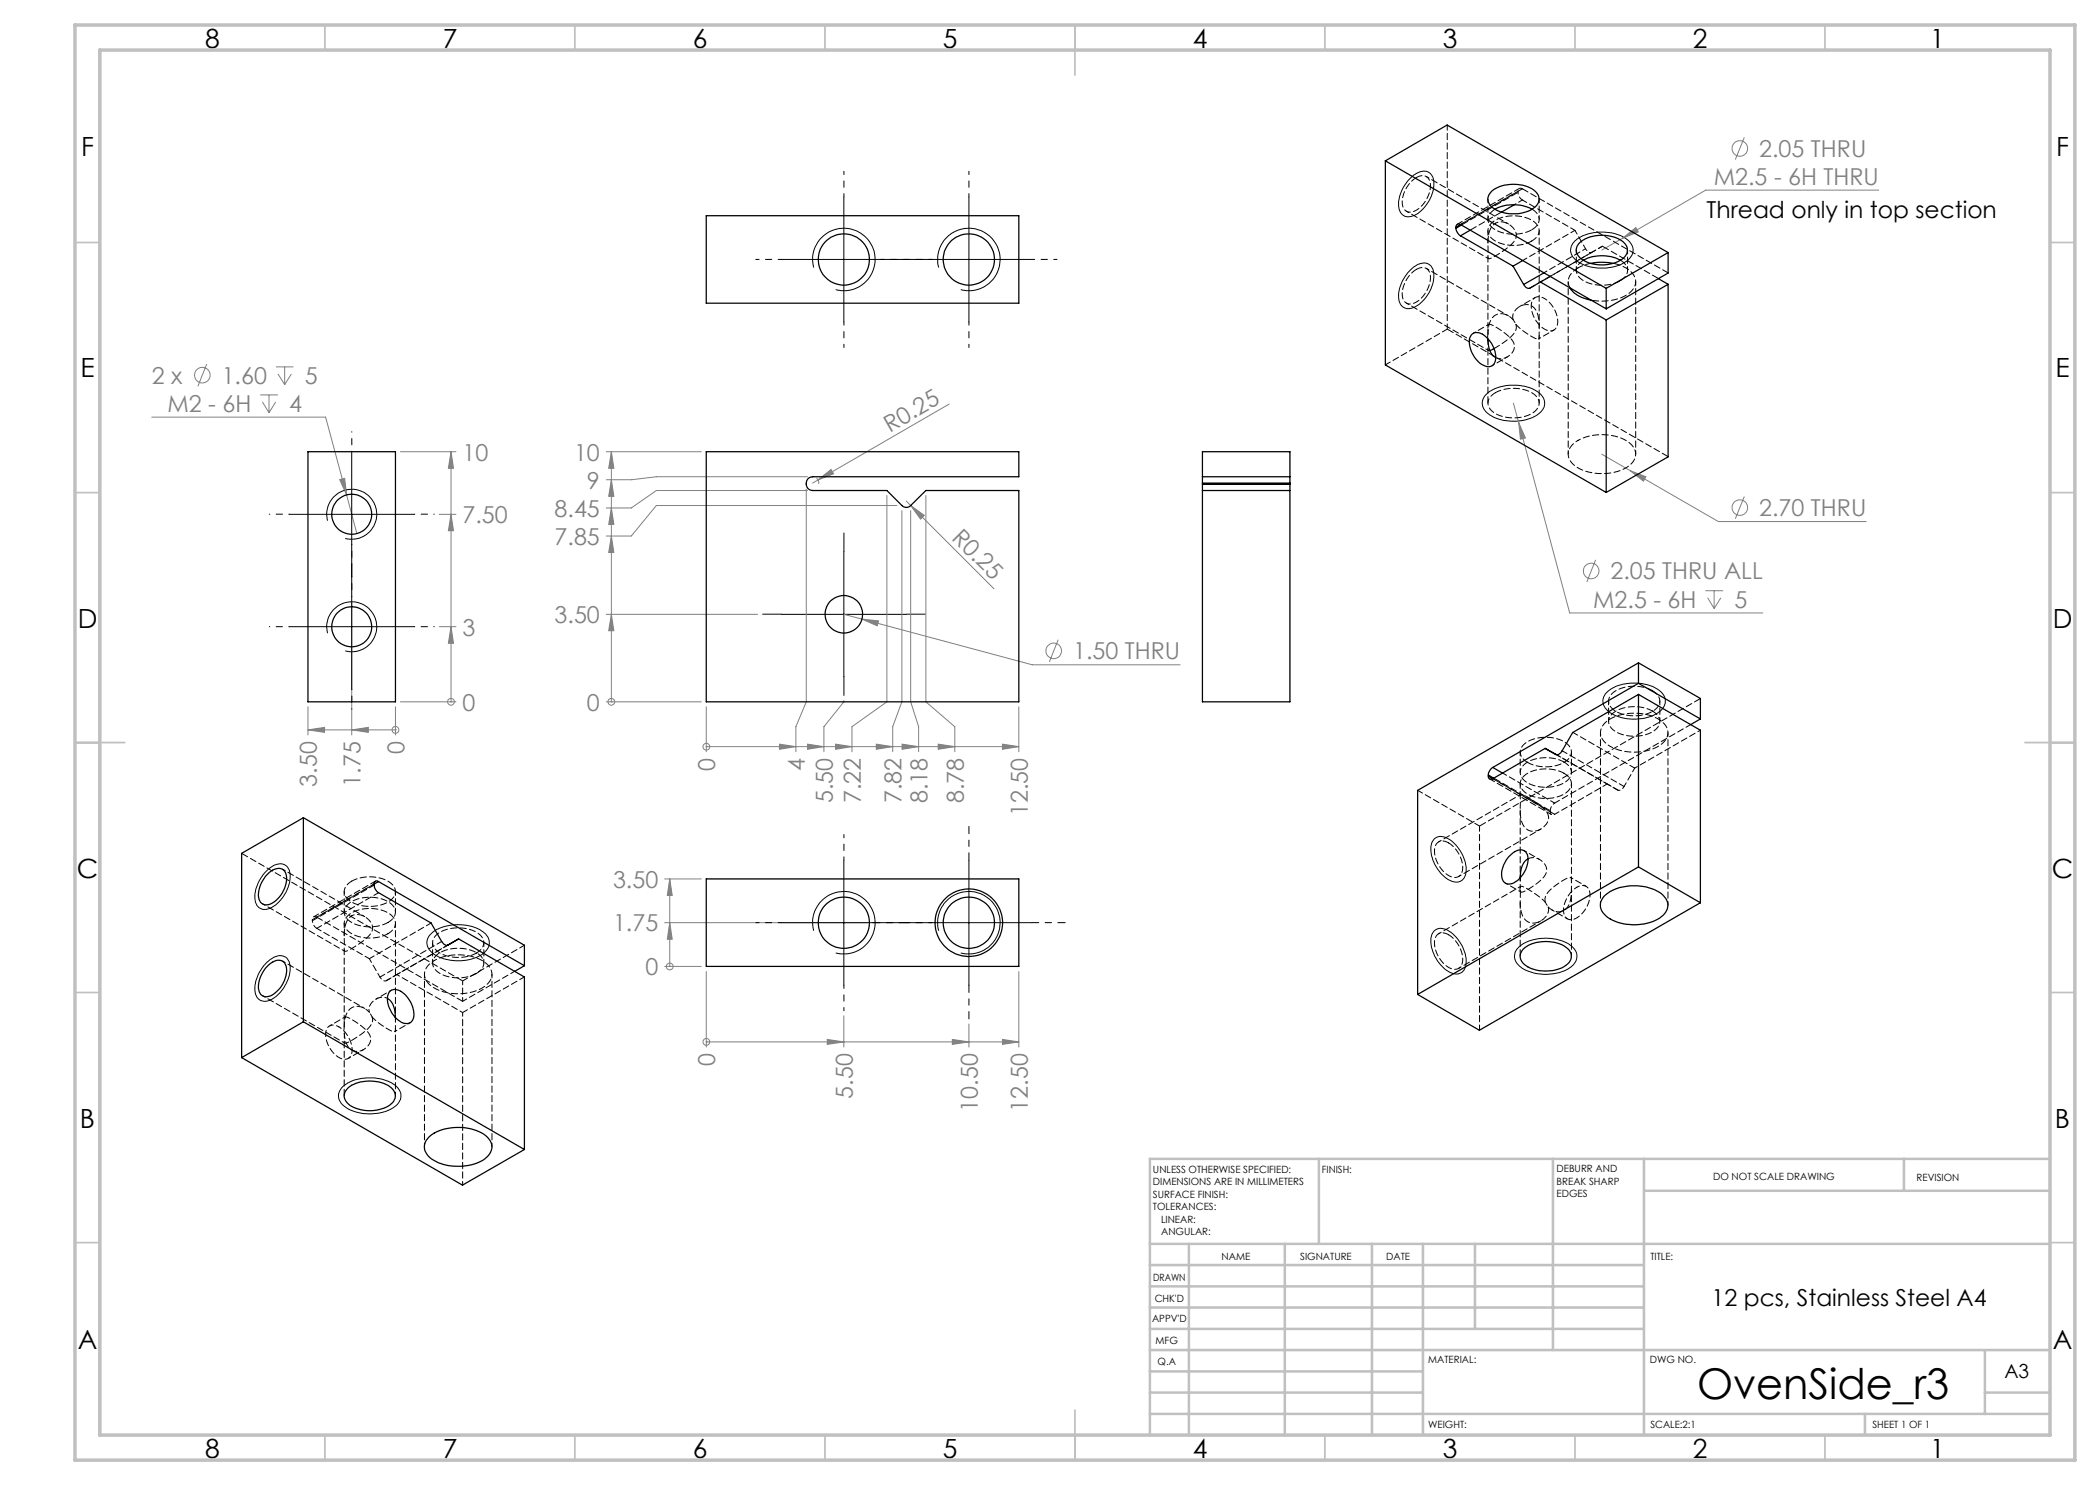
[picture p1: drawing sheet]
<svg xmlns="http://www.w3.org/2000/svg" width="420mm" height="297mm" viewBox="0 0 420 297" stroke-linecap="round" stroke-linejoin="round" font-family="sans-serif">
<g fill="none" stroke="#808080" stroke-width=".2">
<path d="M348.9 27.5l-1.8 4.4M375.7 38h-34.6l-16.5 9.6M324.6 47.6l2.6-2.1 .5 .9zM324.6 47.6l-4.2 2.4M41.3 72.8l-1.7 4.5M52 79h3.6M53.8 79v3.5M55.2 73.4h3.5M55.6 74.8l1.3 2.1M56.9 73.4v3.5M58.3 74.8l-1.4 2.1M30.3 83.4h34.8l4.2 15.6"/>
<path d="M52.5 80.4l1.3 2.1M55.1 80.4l-1.3 2.1M67.9 95.9l1-.2 .4 3.3zM69.3 99l2.1 7.7M80.1 90.3h11.1M90.2 90.3l.5 3.4h-1zM90.2 90.3v50.1M121.2 90.3h19.1M122.3 96l.5 3.3h-1.1zM122.3 90.3l.5 3.4h-1.1zM122.3 90.3v50.1M161.3 97.9v42.5l-2.1 4.9v5.1"/>
<path d="M161.5 98.1h-30.2l-5 3.5h-5.1M161.5 95.4h-30.2l-5 .6h-5.1M163.3 95.6a1.25 1.25 0 0 1 .5 1.2M163.6 96l-1.1 .6M163.6 96l2.6-2.1 .5 .9zM177.4 99.1v41.3l-7 4.9v5.1M185.2 99.1v41.3l5.8 4.9v5.1M189.8 80.8l-26.2 15.2M302.7 80.6l1 3.9M303.7 84.5l1.4 3.1-1 .2zM303.7 84.5l10.2 38.1h38.7M320.4 90.8l23.3 13.5h29.5"/>
<path d="M326.1 94.2l3.1 1.2-.5 .8zM348.9 99.3l-1.8 4.4M87.8 102.9h3.4M90.2 102.9l.5 3.2h-1zM122.3 101.6l.5 3.3h-1.1zM122.3 107.2l.5 3.3h-1.1zM179.4 101.1h-48.1l-5 6.1h-5.1M180.4 102.1v38.3l-1.9 4.9v5.1M181.3 100.2l17.5 17.6M182.1 101.1l2.8 2-.8 .7zM182.1 102.1v38.3l1.6 4.9v5.1M319.1 112l-1.7 4.4"/>
<path d="M341.1 118.1h3.5M341.5 119.6l1.3 2.1M342.8 118.1v3.6M344.2 119.6l-1.4 2.1M70.3 120.4v26.6M87.8 125.3h3.4M90.2 125.3l.5 3.4h-1zM121.2 122.9h30.3M122.3 122.9l.5 3.2h-1.1zM168.8 122.9l3.6 .9M172.4 123.8l3.3 .4-.3 1zM172.4 123.8l34 9.2h29.6"/>
<path d="M211.6 127.9l-1.7 4.5M61.6 146h17.5M61.6 141.4v5.6M61.6 146l3.3-.5v1zM70.3 146l3.4-.5v1zM79.1 146h.1M79.1 141.4v5.6M80.1 140.4h11.1M90.2 140.4h.1M121.2 140.4h19.1M122.3 140.4h.1M141.3 149.3h.1"/>
<path d="M141.3 141.4v9M141.3 149.3h62.5M155.9 148.8l3.3 .5-3.3 .6zM161.5 148.8l3.3 .5-3.3 .6zM167.1 148.8l3.3 .5-3.3 .6zM168.8 140.1v.3l-4 4.9v5.1M175.3 148.8l3.2 .5-3.2 .6zM180.4 148.8l3.3 .5-3.3 .6zM187.6 148.8l3.4 .5-3.4 .6zM200.5 148.8l3.3 .5-3.3 .6zM203.8 141.4v9M132.9 175.8h7.4"/>
<path d="M133.9 175.8l.5 3.3h-.9zM133.9 175.8v17.5M132.9 193.3h7.4M132.9 184.5h40.6M133.9 184.5l.5 3.4h-.9zM133.9 193.3h.1M141.3 194.3v15.1M203.8 194.3v15.1M141.3 208.4h.1M141.3 208.4h62.5M165.5 207.9l3.3 .5-3.3 .5zM168.8 203.2v6.2"/>
<path d="M190.5 207.9l3.3 .5-3.3 .5zM193.8 204.8v4.6M200.5 207.9l3.3 .5-3.3 .5z"/>
<circle cx="348" cy="29.7" r="1.55"/>
<circle cx="40.5" cy="75" r="1.55"/>
<circle cx="318.2" cy="114.2" r="1.56"/>
<circle cx="348" cy="101.5" r="1.55"/>
<circle cx="210.7" cy="130.2" r="1.55"/>
<circle cx="79.1" cy="146" r=".69"/>
<circle cx="90.2" cy="140.3" r=".68"/>
<circle cx="122.3" cy="140.3" r=".68"/>
<circle cx="141.3" cy="149.3" r=".68"/>
<circle cx="133.9" cy="193.3" r=".68"/>
<circle cx="141.3" cy="208.4" r=".69"/>
</g>
<g fill="none" stroke="#000" stroke-width=".2">
<path d="M168.8 39.4v25M193.8 39.4v25M282.4 35.3a2.87 2.87 0 0 1 3.6-.7 3.8 3.8 0 0 1 .4 4.2 6.9 6.9 0 0 1-4.1 4.5 2.04 2.04 0 0 1-2.6-2.4 7.8 7.8 0 0 1 2.7-5.6zM156.3 51.9h50M162.7 53.5a6.2 6.2 0 0 1 5.5-7.8 6.2 6.2 0 0 1 6.8 6.7 6.2 6.2 0 0 1-7.9 5.5M187.7 53.5a6.2 6.2 0 0 1 5.5-7.8 6.2 6.2 0 0 1 6.8 6.7 6.2 6.2 0 0 1-7.8 5.5M281.7 54.4a3.6 3.6 0 0 1 4-1.6 2.84 2.84 0 0 1 1 3.2 7.1 7.1 0 0 1-4.7 5.7 2.03 2.03 0 0 1-2.3-2.4 7.8 7.8 0 0 1 2-4.9zM314.9 48.2a9.1 9.1 0 0 1 10.9 0 2.51 2.51 0 0 1-.7 4.2 9.1 9.1 0 0 1-10.2-.7 2.36 2.36 0 0 1 0-3.5zM297.5 78.6a9.4 9.4 0 0 1 10.3 0 2.53 2.53 0 0 1-.3 4.3 9.2 9.2 0 0 1-10.2-.4 2.4 2.4 0 0 1 .2-3.9zM70.3 90.3v47.6M57.9 102.9h24.9M65.5 104.1a5 5 0 0 1 4.4-6.2 5 5 0 0 1 5.4 5.4 5 5 0 0 1-6.3 4.4"/>
<path d="M168.8 110.3v25.1M57.9 125.3h24.9M65.5 126.6a5 5 0 0 1 4.4-6.2 5 5 0 0 1 5.4 5.4 5 5 0 0 1-6.3 4.4M156.3 122.9h25M321.2 138.7a8.7 8.7 0 0 1 8.7-1.6 3.9 3.9 0 0 1 3.2 3 3.5 3.5 0 0 1-2.8 3.1 9.2 9.2 0 0 1-8.9-1.2 2.38 2.38 0 0 1-.2-3.3zM53.6 173.9a2.83 2.83 0 0 1 3.8-.6 4.8 4.8 0 0 1-.1 4.9 5.9 5.9 0 0 1-4.4 3.7 2.17 2.17 0 0 1-1.9-2.7 8 8 0 0 1 2.6-5.3zM168.8 172v25.1M193.8 172v25.1M286.8 167.8a2.67 2.67 0 0 1 3.6 .4 7.4 7.4 0 0 1 2.7 6.7 2.07 2.07 0 0 1-3.3 1.1 7.3 7.3 0 0 1-3.5-7.3zM53.2 192.6a3.4 3.4 0 0 1 3.9-1.2 3.5 3.5 0 0 1 .6 4 6.9 6.9 0 0 1-4.4 4.8 2.07 2.07 0 0 1-2.3-2.4 7.9 7.9 0 0 1 2.2-5.2zM85.9 187a8.3 8.3 0 0 1 7.4-1.9 5.4 5.4 0 0 1 4.4 2.6 2.79 2.79 0 0 1-1.7 3.4 9.3 9.3 0 0 1-9.6-.6 2.39 2.39 0 0 1-.5-3.5zM156.3 184.5h50"/>
<path d="M162.7 186.2a6.3 6.3 0 0 1 5.6-7.9 6.3 6.3 0 0 1 6.7 6.8 6.3 6.3 0 0 1-7.9 5.5M187.7 186.2a6.3 6.3 0 0 1 5.6-7.9 6.3 6.3 0 0 1 6.7 6.8 6.3 6.3 0 0 1-7.8 5.5M286.8 186.2a2.67 2.67 0 0 1 3.6 .4 7.4 7.4 0 0 1 2.7 6.7 2.11 2.11 0 0 1-3.5 .9 7.3 7.3 0 0 1-3.3-7.1zM303.7 189.4a9.1 9.1 0 0 1 10.7-.1 2.54 2.54 0 0 1-.6 4.4 9.3 9.3 0 0 1-10-.6 2.38 2.38 0 0 1-.1-3.7zM68.7 217.2a9.3 9.3 0 0 1 10.5 0 2.55 2.55 0 0 1-.5 4.3 9.3 9.3 0 0 1-10-.4 2.43 2.43 0 0 1 0-3.9z"/>
</g>
<path d="M168.8 110.3v-3.7M156.3 122.8h-3.8M168.8 135.3v3.8M181.3 122.8h3.7" fill="none" stroke="#000" stroke-width=".2" stroke-dasharray="15.2 1.3 1.3 1.3"/>
<g fill="none" stroke="#c0c0c0" stroke-width=".35">
<path d="M65 5v5M115 5v5M165 5v5M215 5v10M265 5v5M315 5v5M365 5v5M15 48.5h5M410 48.5h5M15 98.5h5M410 98.5h5M15 148.5h10"/>
<path d="M405 148.5h10M15 198.5h5M410 198.5h5M15 248.5h5M410 248.5h5M65 287v5M115 287v5M165 287v5M215 282v10M265 287v5M315 287v5M365 287v5"/>
</g>
<g fill="none" stroke="#c0c0c0" stroke-width=".5">
<path d="M263.8 231.8v17M310.6 231.8v38.2M328.8 231.8v55.2M328.8 238.2h81.2M380.8 231.8v6.4M410 231.8h-180v55.2M230 248.8h180M230 257.3h98.8M230 253h98.8M237.8 248.8v38.2M257 248.8v38.2M274.4 248.8v38.2"/>
<path d="M284.6 248.8v38.2M295 248.8v17M230 265.8h98.8M230 261.5h98.8M230 278.5h54.6M230 274.3h54.6M230 270h180M397 278.5h13M397 270v12.8M230 282.8h180M373 282.8v4.2"/>
</g>
<path d="M15 5h400v287h-400zM20 10h390v277h-390z" fill="none" stroke="#c0c0c0" stroke-width=".7"/>
<path d="M193.8 172v-6.7M181.3 184.5h-6.8M193.8 197v6.8M206.3 184.5h6.7" fill="none" stroke="#000" stroke-width=".2" stroke-dasharray="15.2 1.3 1.3 1.3" stroke-dashoffset="13.8"/>
<path d="M168.8 39.4v-5.1M193.8 39.4v-5.1M156.3 51.9h-5.1M181.3 51.9h-5.1M181.3 51.9h5.1M206.3 51.9h5.1M168.8 64.4v5.1M193.8 64.4v5.1M168.8 172v-5.1M156.3 184.5h-5.1M168.8 197v5.2M181.3 184.5h5.1" fill="none" stroke="#000" stroke-width=".2" stroke-dasharray="15.2 1.3 1.3 1.3" stroke-dashoffset="14.6"/>
<path d="M70.4 90.3v-4M57.9 102.8h-4M70.4 115.3v4M70.4 112.8v-4M82.9 102.8h4M57.9 125.3h-4M70.4 137.8v4M82.9 125.3h4" fill="none" stroke="#000" stroke-width=".2" stroke-dasharray="15.2 1.3 1.3 1.3" stroke-dashoffset="15.1"/>
<g fill="#808080">
<path d="M163.6 96l2.6-2.1 .5 .9z"/>
<path d="M182.1 101.1l2.8 2-.8 .7z"/>
<path d="M122.3 122.9l.5 3.2h-1.1zM122.3 101.6l.5 3.3h-1.1zM122.3 96l.5 3.3h-1.1zM122.3 90.3l.5 3.4h-1.1zM122.3 107.2l.5 3.3h-1.1zM133.9 184.5l.5 3.4h-.9zM133.9 175.8l.5 3.3h-.9zM90.2 125.3l.5 3.4h-1zM90.2 102.9l.5 3.2h-1zM90.2 90.3l.5 3.4h-1z"/>
<path d="M155.9 148.8l3.3 .5-3.3 .6zM161.5 148.8l3.3 .5-3.3 .6zM200.5 148.8l3.3 .5-3.3 .6zM167.1 148.8l3.3 .5-3.3 .6zM175.3 148.8l3.2 .5-3.2 .6zM180.4 148.8l3.3 .5-3.3 .6zM187.6 148.8l3.4 .5-3.4 .6zM165.5 207.9l3.3 .5-3.3 .5zM190.5 207.9l3.3 .5-3.3 .5zM200.5 207.9l3.3 .5-3.3 .5zM70.3 146l3.4-.5v1zM61.6 146l3.3-.5v1z"/>
<path d="M172.4 123.8l3 1.4 .3-1zM67.9 95.9l1.4 3.1-.4-3.3zM324.6 47.6l3.1-1.2-.5-.9zM326.1 94.2l2.6 2 .5-.8zM303.7 84.5l.4 3.3 1-.2z"/>
</g>
<g fill="none" stroke="#000" stroke-width=".25">
<path d="M277.1 32.2l12.3-7.2 44.2 25.5M277.1 32.2l44.1 25.5M277.1 32.2v40.8l44.1 25.5M298.4 38.2a7.6 7.6 0 0 1 8.6 0 2.04 2.04 0 0 1-.3 3.5 7.7 7.7 0 0 1-8.3-.3 1.98 1.98 0 0 1 0-3.2zM141.3 43.1h62.5v17.5h-62.5zM291.2 45.6a1.92 1.92 0 0 0 .9 1.6M291.2 45.4v.2M292.1 44.9a.55 .55 0 0 0-.6 0 .55 .55 0 0 0-.3 .5M292.1 44.9l29.1 16.9M292.1 47.2l10.5 6M292.1 44.9l-.9 .5M292.3 45l-1.1 .6"/>
<path d="M294 46l-1.9 1.2M299 41.9a7.9 7.9 0 0 1 7.4 0M302.6 53.2l2.1 3.7M302.9 41l-2.6 1.4M304.6 52.1l-2 1.1M308.1 56.4l-2.1 1.2a1.08 1.08 0 0 1-1.3-.7M308.1 56.4l13.1 7.6M308.8 54.6l-4.1 2.3M310.1 55.3l-2 1.1M313.9 57.5a6.1 6.1 0 0 0 4.4 2.6M316.1 48.4a7.3 7.3 0 0 1 8.8 .3 2.12 2.12 0 0 1-.9 3.4 7.4 7.4 0 0 1-8.2-.7 1.93 1.93 0 0 1 .3-3zM316.7 52.1a8 8 0 0 1 7.4 0"/>
<path d="M318.1 52.7a11.9 11.9 0 0 1 4.5 0M321.2 57.7v4.1M331.7 55.7l1.9 1.2M333.6 50.5l-12.4 7.2M333.6 50.5v4.1l-12.4 7.2M333.6 56.9v34.5l-12.4 7.1M333.6 56.9l-12.4 7.1M294.3 67a2.02 2.02 0 0 1 2.8 .3 5.1 5.1 0 0 1 1.8 5.2 1.63 1.63 0 0 1-2.6 .4 5.5 5.5 0 0 1-2.3-5.5zM297.5 67.7a5.5 5.5 0 0 0 1.2 3.5l.4 .3M298.8 69.7l-.8 .4M321.2 64v34.5M61.6 90.3h17.5v50.1h-17.5z"/>
<path d="M141.3 90.3h62.5v5.1h-41.3a1.38 1.38 0 0 0-1.2 1.3 1.38 1.38 0 0 0 1.2 1.4h14.9l3 3a1.2 1.2 0 0 0 1.7 0l3.1-3h18.6v42.3h-62.5zM240.5 95.4v1.2M240.5 96.9v1.2M240.5 95.4h17.5M240.5 98.1h17.5M240.5 98.1v42.3h17.5v-42.3M240.5 95.4v-5.1h17.5v5.1M240.5 96.6v.3M240.5 96.6h17.5M240.5 96.9h17.5M258 95.4v1.2M258 96.9v1.2"/>
<path d="M258 96.6v.3M327.7 138.9l-13.2 7.6-2.1 3.7a1.04 1.04 0 0 1-1.2 .7l-2.2-1.2-10.4 6M327.7 132.6v4.1M327.7 138.9v34.5M327.7 138.9l12.4 7.1v34.5M327.7 132.6l12.4 7.1v4.1M327.7 132.6l-44.2 25.5v40.8M327.7 136.7l-29.1 16.8M327.7 136.7l12.4 7.1M297.7 155.2a.55 .55 0 0 0 .2 .6 .55 .55 0 0 0 .7-.1M297.7 155v.2M297.7 155.2l.9 .5"/>
<path d="M297.7 155l1 .6M298.6 153.5a1.92 1.92 0 0 0-.9 1.5M298.6 153.5l1.9 1.1M340.1 143.8l-2 1.1M53.5 174.8a2.59 2.59 0 0 1 3.1-.9 3.4 3.4 0 0 1 .1 4.2 4.4 4.4 0 0 1-3.6 2.9 1.96 1.96 0 0 1-1.4-2.5 6.4 6.4 0 0 1 1.8-3.7zM60.7 163.5v40.9M60.7 163.5l44.2 25.6v4M60.7 163.5l-12.4 7.2v40.8M74.8 176.8a1.91 1.91 0 0 0 .9 1.7l10.5 6.1 2.1 3.7a1.16 1.16 0 0 0 1.3 .7l2.1-1.2M75.7 176.3a.54 .54 0 0 0-.6 0 .54 .54 0 0 0-.3 .5M75.7 176.3l29.2 16.8M75.7 176.3l-.9 .5"/>
<path d="M141.3 175.8h62.5v17.5h-62.5zM301.7 171.4a2.87 2.87 0 0 1 3-1.3 2.45 2.45 0 0 1 .7 3.1 5.2 5.2 0 0 1-3.2 3.6 1.53 1.53 0 0 1-1.9-1.8 5.9 5.9 0 0 1 1.4-3.6zM305.6 171.8a3.6 3.6 0 0 0-1.5 3.3l-.1 .5M320.9 179.2a9.7 9.7 0 0 1 11.7-.2 2.74 2.74 0 0 1-.7 4.6 10.1 10.1 0 0 1-10.6-.3 2.6 2.6 0 0 1-.4-4.1zM327.7 173.4l12.4 7.1M327.7 173.4l-44.2 25.5M53.2 193.5a2.85 2.85 0 0 1 3.4-1.2 2.89 2.89 0 0 1 .4 3.3 5.4 5.4 0 0 1-3.6 3.8 1.71 1.71 0 0 1-1.7-2.2 6.4 6.4 0 0 1 1.5-3.7zM77.5 199.7a3.6 3.6 0 0 1 1.6 3.4v.4M77.9 198.3a2.02 2.02 0 0 1 2.9 .4 5.2 5.2 0 0 1 1.8 5.2 1.63 1.63 0 0 1-2.6 .4 5.7 5.7 0 0 1-2.5-5.2zM91.7 187.8l13.2 7.6v34.5M91.7 187.8l-2.1 1.2M104.9 193.1l-2 1.2"/>
<path d="M304.8 189.6a7.6 7.6 0 0 1 8.6 0 2.04 2.04 0 0 1-.3 3.5 7.7 7.7 0 0 1-8.3-.2 1.98 1.98 0 0 1 0-3.3zM340.1 180.5l-44.2 25.6-12.4-7.2M48.3 211.5l44.2 25.5 12.4-7.1M60.7 204.4l-12.4 7.1M60.7 204.4l44.2 25.5M69.6 217.6a7.6 7.6 0 0 1 8.6 0 2.07 2.07 0 0 1-.3 3.4 7.4 7.4 0 0 1-8.5-.5 1.95 1.95 0 0 1 .2-2.9zM85.7 227.5a9.9 9.9 0 0 1 10.1-1.2 3.5 3.5 0 0 1 2.6 3.5 5 5 0 0 1-4.3 3.2 9.4 9.4 0 0 1-8.4-1.8 2.55 2.55 0 0 1 0-3.7z"/>
<circle cx="168.8" cy="51.9" r="5.1"/>
<circle cx="193.8" cy="51.9" r="5.1"/>
<circle cx="70.4" cy="102.8" r="4"/>
<circle cx="70.4" cy="125.3" r="4"/>
<circle cx="168.8" cy="122.8" r="3.8"/>
<circle cx="168.8" cy="184.6" r="5.1"/>
<circle cx="193.8" cy="184.6" r="6.7"/>
<circle cx="193.8" cy="184.6" r="5.1"/>
</g>
<g fill="none" stroke="#000" stroke-width=".2" stroke-dasharray="1.3 .6" stroke-dashoffset=".8">
<path d="M307 59.5l-3.1 1.8M318.4 50.5a1.1 1.1 0 0 1-1.3-.8M297.7 64.9l-3.1 1.8M298.4 73.2l3.1-1.8M307.7 67.8l3.1-1.8M315.6 88.1a10 10 0 0 1 10.6 .7 2.64 2.64 0 0 1-.4 4.4 10 10 0 0 1-11.1-.2 2.71 2.71 0 0 1 .5-4.7l.4-.2M322.1 149.3a10 10 0 0 0 10.5-.8 2.64 2.64 0 0 0-.4-4.3 10 10 0 0 0-11 .2 2.71 2.71 0 0 0 .5 4.6l.4 .3M324.8 157.3a1.1 1.1 0 0 1-1.2 .7M301.1 176.6l3.1 1.8M307.9 171.9l-3-1.8M317.2 177.3l-3.1-1.8M77.2 196.1a1.1 1.1 0 0 1-1.2-.7"/>
<path d="M78.3 198l-3.1 1.8M86.9 192.1a2.85 2.85 0 0 0-1.5 4.3 8.4 8.4 0 0 0 7.5 2.3 6.5 6.5 0 0 0 5.2-2.7 2.95 2.95 0 0 0-1.8-4 10.6 10.6 0 0 0-9.4 .1M310.4 182l3.1 1.8M69 203.4l-3.1 1.8M69.7 211.7l3-1.8M78.9 206.3l3.1-1.8"/>
</g>
<g fill="none" stroke="#000" stroke-width=".2" stroke-dasharray="1.3 .6" stroke-dashoffset=".4">
<path d="M317.1 49.7l-2.1-3.6M320.5 49.2l-2.1 1.3M297.5 67.7l.1-.9M298 70.1h-.2l-.2-.2v-1.8M307.8 65.6v-19.5M311.2 150.9l10.2 5.9M323.6 158l-2.2-1.2M326.9 153.6l-2.1 3.7M304 177.5l.1-.1a1.68 1.68 0 0 1 1.4 .4l1.9 1.2 1.7 1.5M314.3 176.2v-19.5M76 195.4l-2.1-3.7M79.4 194.9l-2.2 1.2"/>
<path d="M89.6 189l-10.2 5.9M79.1 204.1v-19.4"/>
</g>
<path d="M308.8 54.5l8.3-4.8M302.6 63.9l.6 1M304 177.5v-2M68.8 205.4l.1 1.2M74.4 203.4l-.5-.9" fill="none" stroke="#000" stroke-width=".2" stroke-dasharray="1.3 .6" stroke-dashoffset=".6"/>
<g fill="none" stroke="#000" stroke-width=".2" stroke-dasharray="1.3 .6" stroke-dashoffset=".1">
<path d="M283.3 35.5a1.71 1.71 0 0 1 1.9-.2 1.71 1.71 0 0 1 .9 1.7 5.9 5.9 0 0 1-3.7 5.4 1.67 1.67 0 0 1-2-2.1 6.3 6.3 0 0 1 2.9-4.8M283.3 53.9a1.71 1.71 0 0 1 1.9-.2 1.71 1.71 0 0 1 .9 1.7 5.9 5.9 0 0 1-3.7 5.4 1.67 1.67 0 0 1-2-2.1 6.3 6.3 0 0 1 2.9-4.8M306.3 48.2a2.21 2.21 0 0 0 1.5-2.1 2.21 2.21 0 0 0-1.5-2.1 7.5 7.5 0 0 0-8.2 .8 2.13 2.13 0 0 0 1 3.4 8 8 0 0 0 7.2 0M314 57.5a2.71 2.71 0 0 1 1.2-3.7l.4-.2M299.1 78.5a7.5 7.5 0 0 1 8.2 .8 2.13 2.13 0 0 1-1 3.4 7.5 7.5 0 0 1-8.2-.7 2.13 2.13 0 0 1 1-3.5M303.2 64.9a10.6 10.6 0 0 0 4.4 2.9 3.9 3.9 0 0 0 .2-2.2 4.9 4.9 0 0 0-1.5-4.4 2.65 2.65 0 0 0-3.7 2.7M330.5 138.1a2.21 2.21 0 0 1 1.5 2.1 2.21 2.21 0 0 1-1.5 2.1 7.5 7.5 0 0 1-8.2-.8 2.13 2.13 0 0 1 .9-3.4 8 8 0 0 1 7.3 0M305.5 152.5a7.5 7.5 0 0 0 8.2-.7 2.13 2.13 0 0 0-.9-3.5 7.5 7.5 0 0 0-8.2 .8 2.13 2.13 0 0 0 .9 3.4M312.8 154.6a2.21 2.21 0 0 1 1.5 2.1 2.21 2.21 0 0 1-1.5 2.1 7.5 7.5 0 0 1-8.2-.7 2.13 2.13 0 0 1 .9-3.5 8 8 0 0 1 7.3 0M312.8 152.4a2.21 2.21 0 0 1 1.5 2.1 2.21 2.21 0 0 1-1.5 2.1 7.5 7.5 0 0 1-8.2-.8 2.13 2.13 0 0 1 .9-3.4 8 8 0 0 1 7.3 0M330.5 142.2a2.21 2.21 0 0 1 1.5 2.1 2.21 2.21 0 0 1-1.5 2.1 7.5 7.5 0 0 1-8.2-.8 2.13 2.13 0 0 1 .9-3.4 8 8 0 0 1 7.3 0M70.3 176.2a2.21 2.21 0 0 0-1.5 2.1 2.21 2.21 0 0 0 1.5 2.1 7.5 7.5 0 0 0 8.2-.7 2.13 2.13 0 0 0-.9-3.5 8 8 0 0 0-7.3 0"/>
<path d="M289.7 168.6a5.8 5.8 0 0 1 2.7 5.8 1.7 1.7 0 0 1-2.8 .6 5.7 5.7 0 0 1-2.5-5.9 1.68 1.68 0 0 1 2.6-.5M305.6 171.8a2.66 2.66 0 0 1 3.7 2.7 8.4 8.4 0 0 1-3.8 3.4l-1.1 .5h-.3v-.2M77.6 186.7a7.5 7.5 0 0 1-8.2-.7 2.13 2.13 0 0 1 .9-3.4 7.5 7.5 0 0 1 8.2 .7 2.13 2.13 0 0 1-.9 3.4M77.6 184.5a7.5 7.5 0 0 1-8.2-.8 2.13 2.13 0 0 1 .9-3.4 7.5 7.5 0 0 1 8.2 .8 2.13 2.13 0 0 1-.9 3.4M95.3 194.7a7.5 7.5 0 0 1-8.2-.7 2.13 2.13 0 0 1 .9-3.5 7.5 7.5 0 0 1 8.2 .8 2.13 2.13 0 0 1-.9 3.4M95.3 190.6a7.5 7.5 0 0 1-8.2-.7 2.13 2.13 0 0 1 .9-3.5 7.5 7.5 0 0 1 8.2 .8 2.13 2.13 0 0 1-.9 3.4M289.7 186.9a5.8 5.8 0 0 1 2.7 5.9 1.7 1.7 0 0 1-2.8 .6 5.7 5.7 0 0 1-2.5-5.9 1.68 1.68 0 0 1 2.6-.6M309.6 181.4a2.46 2.46 0 0 0 2.7 .9 2.46 2.46 0 0 0 1.8-2.2l.2-1.8-.1-2.8a3.6 3.6 0 0 0-2.3 1 6.4 6.4 0 0 0-2.9 3.1l.1 .9"/>
</g>
<path d="M294 46l6.3-3.6M299 41.8a2.19 2.19 0 0 0-1.4 2.1 2.19 2.19 0 0 0 1.5 2.1 8 8 0 0 0 7.2 0M306.3 46a2.2 2.2 0 0 0 1.5-2.1 2.2 2.2 0 0 0-1.4-2.1M316.7 52a2.19 2.19 0 0 0-1.4 2.1 2.19 2.19 0 0 0 1.5 2.1 8 8 0 0 0 7.2 0M324 56.2a2.2 2.2 0 0 0 1.5-2.1 2.2 2.2 0 0 0-1.4-2.1M331.7 55.7l-11.2-6.5M333.6 91.3l-44.1-25.5M48.3 170.7l44.2 25.5M295.9 165.2l44.2-25.5M309.6 181.4a2.92 2.92 0 0 1-3.7 3.1 3.5 3.5 0 0 1-1.8-3.5v-2.8" fill="none" stroke="#000" stroke-width=".2" stroke-dasharray="1.3 .6" stroke-dashoffset="-.1"/>
<g fill="none" stroke="#000" stroke-width=".2" stroke-dasharray="1.3 .6" stroke-dashoffset=".7">
<path d="M304.5 37.8a.54 .54 0 0 0-.6-.1 .54 .54 0 0 0-.3 .6M281.3 42.2l16.4 9.5M292.1 44.9l11.5-6.6M299.1 44.6a3 3 0 0 1 4.2 2.6 4.3 4.3 0 0 1-2.2 2.7l-1.2 .8a3.9 3.9 0 0 1-2.2 1l-.1-1.2a11.4 11.4 0 0 1 .6-4.9l.9-1M301.7 44.8l-16.4-9.5M308.9 59.7a5.3 5.3 0 0 1 2.4 5.7 1.63 1.63 0 0 1-2.6 .3 5.5 5.5 0 0 1-2.3-5.4 1.56 1.56 0 0 1 2.5-.6M281.3 60.6l16.4 9.5M301.7 63.2l-16.4-9.5M298.6 155.7l11.4 6.7M304.1 158.9l-16.4 9.5M305.5 159.4a13.2 13.2 0 0 1 4 3.2 2.33 2.33 0 0 1-1.4 3.2 2.5 2.5 0 0 1-3.9-1.9l-.1-1.3v-3.6a1.63 1.63 0 0 1 1.4 .4M340.1 146l-13.2 7.6"/>
<path d="M74.8 176.8l-11.4 6.6M291.7 175.3l16.4-9.5M304.1 177.3l-16.4 9.5M310 162.4a.54 .54 0 0 0 .3 .5 .54 .54 0 0 0 .6 0M315.4 177.5a1.63 1.63 0 0 1 1.9-.2 1.63 1.63 0 0 1 .7 1.8 5.2 5.2 0 0 1-3.8 4.8 1.68 1.68 0 0 1-1.5-2.1 5.9 5.9 0 0 1 2.7-4.3M52.5 199.1l16.4 9.5M52.5 180.8l16.4 9.5M63.4 183.4a.54 .54 0 0 0-.7 0 .54 .54 0 0 0-.2 .5M70.3 183.2a3.9 3.9 0 0 0-1.5 3.8l.1 3.1a1.41 1.41 0 0 0 1.5-.4 13 13 0 0 0 3.9-3.2 2.39 2.39 0 0 0-1.5-3.2 2.54 2.54 0 0 0-2.5-.1M72.9 183.3l-16.4-9.5M291.7 193.7l16.4-9.5M67.8 205.4a5.3 5.3 0 0 1 2.4 5.6 1.63 1.63 0 0 1-2.6 .4 5.5 5.5 0 0 1-2.3-5.4 1.56 1.56 0 0 1 2.5-.6"/>
<path d="M72.9 201.7l-16.4-9.5M73.9 202.5a2.66 2.66 0 0 1 3.6-2.8M92.5 202.5l-13.1-7.6"/>
</g>
<g fill="none" stroke="#000" stroke-width=".2" stroke-dasharray="1.3 .6" stroke-dashoffset=".2">
<path d="M303.9 37.7l-12.4 7.1M292.1 44.9l12.4-7.1M297.6 51.4v14.2M306 57.6l12.4-7.1M315.6 53.6l1-.5 1.5-.4M289.5 65.8l-12.4 7.2M289.5 65.8v-40.8M297.6 66.8l.1-1.9a3.6 3.6 0 0 1 2.2 1 6.4 6.4 0 0 1 3 3.1 2.69 2.69 0 0 1-3.7 2.5M297.9 155.8l12.4 7.1M298.6 155.7l12.3 7.2M311.2 150.9l12.4 7.1M312.4 150.2l12.4 7.1"/>
<path d="M314.6 146.5l12.3 7.1M74.8 177l-12.3 7.1M74.8 176.8l-12.3 7.1M75.1 176.2l-12.4 7.2M75.7 178.5l-12.3 7.2M295.9 165.2l-12.4-7.1M304 162v14.2M310.9 160.6l27.3-15.7M68.8 189.9v14.2M86.2 184.6l-12.3 7.1M88.4 188.3l-12.4 7.1M89.6 189l-12.4 7.1"/>
<path d="M92.5 196.2l12.4-7.2M104.9 195.4l-12.4 7.1M68.9 206.6a3.4 3.4 0 0 0 1.9 3.6 2.74 2.74 0 0 0 3.3-2.7 7.3 7.3 0 0 0-3.5-3.5l-1.2-.6-.5 .1-.1 1.9M295.9 206v-40.8"/>
</g>
<g fill="none" stroke="#000" stroke-width=".2" stroke-dasharray="1.3 .6" stroke-dashoffset=".3">
<path d="M297.6 46.1v2.5M304.5 40l10.5 6.1M304.6 52.1l10.4-6M310.1 55.3l10.4-6.1M297.6 66.8a4.3 4.3 0 0 1 1.5-3.8 2.85 2.85 0 0 1 3.5 .9M300.5 154.6l10.4 6M304 156.7v2.5M304.1 178.2l-.1-.6M310.9 162.9l10.5-6.1M63.4 185.7l10.5 6M68.8 184.7v2.5M103 194.2l-10.5 6.1"/>
<path d="M68.9 206.6v1.9a1.41 1.41 0 0 0 1.5-.4 13 13 0 0 0 3.9-3.3l.2-.7-.1-.7M73.9 202.5a2.66 2.66 0 0 0-4.3-.3 5 5 0 0 0-.8 3.2M79.1 203.4l-.1 2.8a1.33 1.33 0 0 1-1.4-.4l-1.7-1.1-1.5-1.3"/>
</g>
<g fill="none" stroke="#000" stroke-width=".2" stroke-dasharray="1.3 .6" stroke-dashoffset=".5">
<path d="M297.6 39.8v4.1M307.8 43.9v-4.1M313.6 56.3v34.5M315.3 50v4.1M325.5 54.1v-4.1M307.8 80.6v-13.5M327.1 90.8v-34.5M304 150.4v4.1M314.3 154.5v-4.1M320.1 146.5v34.5M321.7 140.2v4.1M332 144.3v-4.1"/>
<path d="M68.8 178.3v4.1M79.1 182.4v-4.1M84.9 194.9v34.5M86.5 188.5v4.1M92.5 196.2v4.1M96.8 192.6v-4.1M309.1 180.5l.5 .9M314.3 191.2v-13.5M333.6 181v-34.5M79.1 219.2v-13.6M92.5 202.5v34.5M98.4 229.4v-34.5"/>
</g>
<path d="M303.6 38.5a1.96 1.96 0 0 0 .9 1.5M302.9 40.9l1.6-.9M310.9 160.6a1.95 1.95 0 0 0-.9 1.5M62.5 184.1a1.95 1.95 0 0 0 .9 1.6" fill="none" stroke="#000" stroke-width=".2" stroke-dasharray="1.3 .6" stroke-dashoffset=".9"/>
<path d="M303.6 38.3v.2M304.5 37.8l29.1 16.8M297.6 69.8v10.8M303.2 64.9a2.22 2.22 0 0 1-.9 2.4l-1.2 1-2.3 1.4M310 162.1v.3M62.5 183.9v.2M63.4 183.4l29.1 16.9M304 180.4v10.8M68.8 208.3v10.9" fill="none" stroke="#000" stroke-width=".2" stroke-dasharray="1.3 .6"/>
<path d="M292.3 45l11.3-6.5M322.6 52.7a5.5 5.5 0 0 1 4.4 3 3.1 3.1 0 0 1-2.1 3.5 10.7 10.7 0 0 1-6.6 .8M298.7 155.6l11.3 6.5" fill="none" stroke="#000" stroke-width=".2" stroke-dasharray="1.3 .6" stroke-dashoffset="-.2"/>
<text font-size="8.5" x="339.4" y="279.7">OvenSide_r3</text>
<g font-size="5.3">
<text x="41" y="9.5">8</text>
<text x="88.5" y="9.5">7</text>
<text x="138.5" y="9.5">6</text>
<text x="188.5" y="9.5">5</text>
<text x="238.5" y="9.5">4</text>
<text x="288.5" y="9.5">3</text>
<text x="338.5" y="9.5">2</text>
<text x="386" y="9.5">1</text>
<text x="16.2" y="31.2">F</text>
<text x="411.2" y="31.2">F</text>
<text x="16.1" y="75.5">E</text>
<text x="411.1" y="75.5">E</text>
<text x="15.5" y="125.5">D</text>
<text x="410.5" y="125.5">D</text>
<text x="15.4" y="175.5">C</text>
<text x="410.4" y="175.5">C</text>
<text x="16" y="225.5">B</text>
<text x="411" y="225.5">B</text>
<text x="15.5" y="269.7">A</text>
<text x="410.5" y="269.7">A</text>
<text x="41" y="291.5">8</text>
<text x="88.5" y="291.5">7</text>
<text x="138.5" y="291.5">6</text>
<text x="188.5" y="291.5">5</text>
<text x="238.5" y="291.5">4</text>
<text x="288.5" y="291.5">3</text>
<text x="338.5" y="291.5">2</text>
<text x="386" y="291.5">1</text>
</g>
<g font-size="4.7" fill="#808080">
<text x="351.8" y="31.4">2.05 THRU</text>
<text x="342.8" y="37">M2.5 - 6H THRU</text>
<text x="30.4" y="76.7">2 x</text>
<text x="44.3" y="76.7">1.60</text>
<text x="61" y="76.7">5</text>
<text x="33.5" y="82.3">M2 - 6H</text>
<text x="57.9" y="82.3">4</text>
<text x="178" y="86.5" transform="rotate(-30 178 86.5)">R0.25</text>
<text x="92.5" y="92.1">10</text>
<text x="114.8" y="92.1">10</text>
<text x="117.4" y="97.7">9</text>
<text x="92.5" y="104.6">7.50</text>
<text x="110.9" y="103.3">8.45</text>
<text x="190.2" y="107.7" transform="rotate(45 190.2 107.7)">R0.25</text>
<text x="351.8" y="103.2">2.70 THRU</text>
<text x="110.9" y="108.9">7.85</text>
<text x="322.1" y="115.9">2.05 THRU ALL</text>
<text x="110.9" y="124.6">3.50</text>
<text x="318.6" y="121.5">M2.5 - 6H</text>
<text x="346.9" y="121.5">5</text>
<text x="92.5" y="127.1">3</text>
<text x="214.6" y="131.9">1.50 THRU</text>
<text x="92.5" y="142.1">0</text>
<text x="117.4" y="142.1">0</text>
<text x="80.9" y="150.9" transform="rotate(-90 80.9 150.9)">0</text>
<text x="143.1" y="154.2" transform="rotate(-90 143.1 154.2)">0</text>
<text x="161" y="154.2" transform="rotate(-90 161 154.2)">4</text>
<text x="63.4" y="157.3" transform="rotate(-90 63.4 157.3)">3.50</text>
<text x="72.1" y="157.3" transform="rotate(-90 72.1 157.3)">1.75</text>
<text x="166.6" y="160.7" transform="rotate(-90 166.6 160.7)">5.50</text>
<text x="172.2" y="160.7" transform="rotate(-90 172.2 160.7)">7.22</text>
<text x="180.3" y="160.7" transform="rotate(-90 180.3 160.7)">7.82</text>
<text x="185.5" y="160.7" transform="rotate(-90 185.5 160.7)">8.18</text>
<text x="192.7" y="160.7" transform="rotate(-90 192.7 160.7)">8.78</text>
<text x="205.6" y="163.3" transform="rotate(-90 205.6 163.3)">12.50</text>
<text x="122.6" y="177.5">3.50</text>
<text x="122.6" y="186.3">1.75</text>
<text x="129.1" y="195">0</text>
<text x="143.1" y="213.3" transform="rotate(-90 143.1 213.3)">0</text>
<text x="170.6" y="219.7" transform="rotate(-90 170.6 219.7)">5.50</text>
<text x="195.6" y="222.3" transform="rotate(-90 195.6 222.3)">10.50</text>
<text x="205.6" y="222.3" transform="rotate(-90 205.6 222.3)">12.50</text>
</g>
<g font-size="4.7">
<text x="341.3" y="43.6">Thread only in top section</text>
<text x="342.3" y="261.3">12 pcs, Stainless Steel A4</text>
</g>
<text font-size="3.9" x="400.9" y="275.5">A3</text>
<g font-size="2">
<text x="230.6" y="234.6">UNLESS OTHERWISE SPECIFIED:</text>
<text x="230.6" y="237.1">DIMENSIONS ARE IN MILLIMETERS</text>
<text x="230.6" y="239.6">SURFACE FINISH:</text>
<text x="264.4" y="234.6">FINISH:</text>
<text x="311.3" y="234.5">DEBURR AND</text>
<text x="311.3" y="237">BREAK SHARP</text>
<text x="311.3" y="239.5">EDGES</text>
<text x="342.6" y="236">DO NOT SCALE DRAWING</text>
<text x="383.3" y="236.2">REVISION</text>
<text x="230.6" y="242.1">TOLERANCES:</text>
<text x="232.2" y="244.6">LINEAR:</text>
<text x="232.2" y="247.1">ANGULAR:</text>
<text x="244.3" y="252">NAME</text>
<text x="260" y="251.9">SIGNATURE</text>
<text x="277.2" y="251.9">DATE</text>
<text x="330.1" y="251.9">TITLE:</text>
<text x="230.6" y="256.1">DRAWN</text>
<text x="230.9" y="260.3">CHK'D</text>
<text x="230.4" y="264.4">APPV'D</text>
<text x="231.1" y="268.8">MFG</text>
<text x="231.5" y="273">Q.A</text>
<text x="285.6" y="272.5">MATERIAL:</text>
<text x="330" y="272.5">DWG NO.</text>
<text x="285.6" y="285.5">WEIGHT:</text>
<text x="330.1" y="285.6">SCALE:2:1</text>
<text x="374.5" y="285.6">SHEET 1 OF 1</text>
</g>
</svg>
